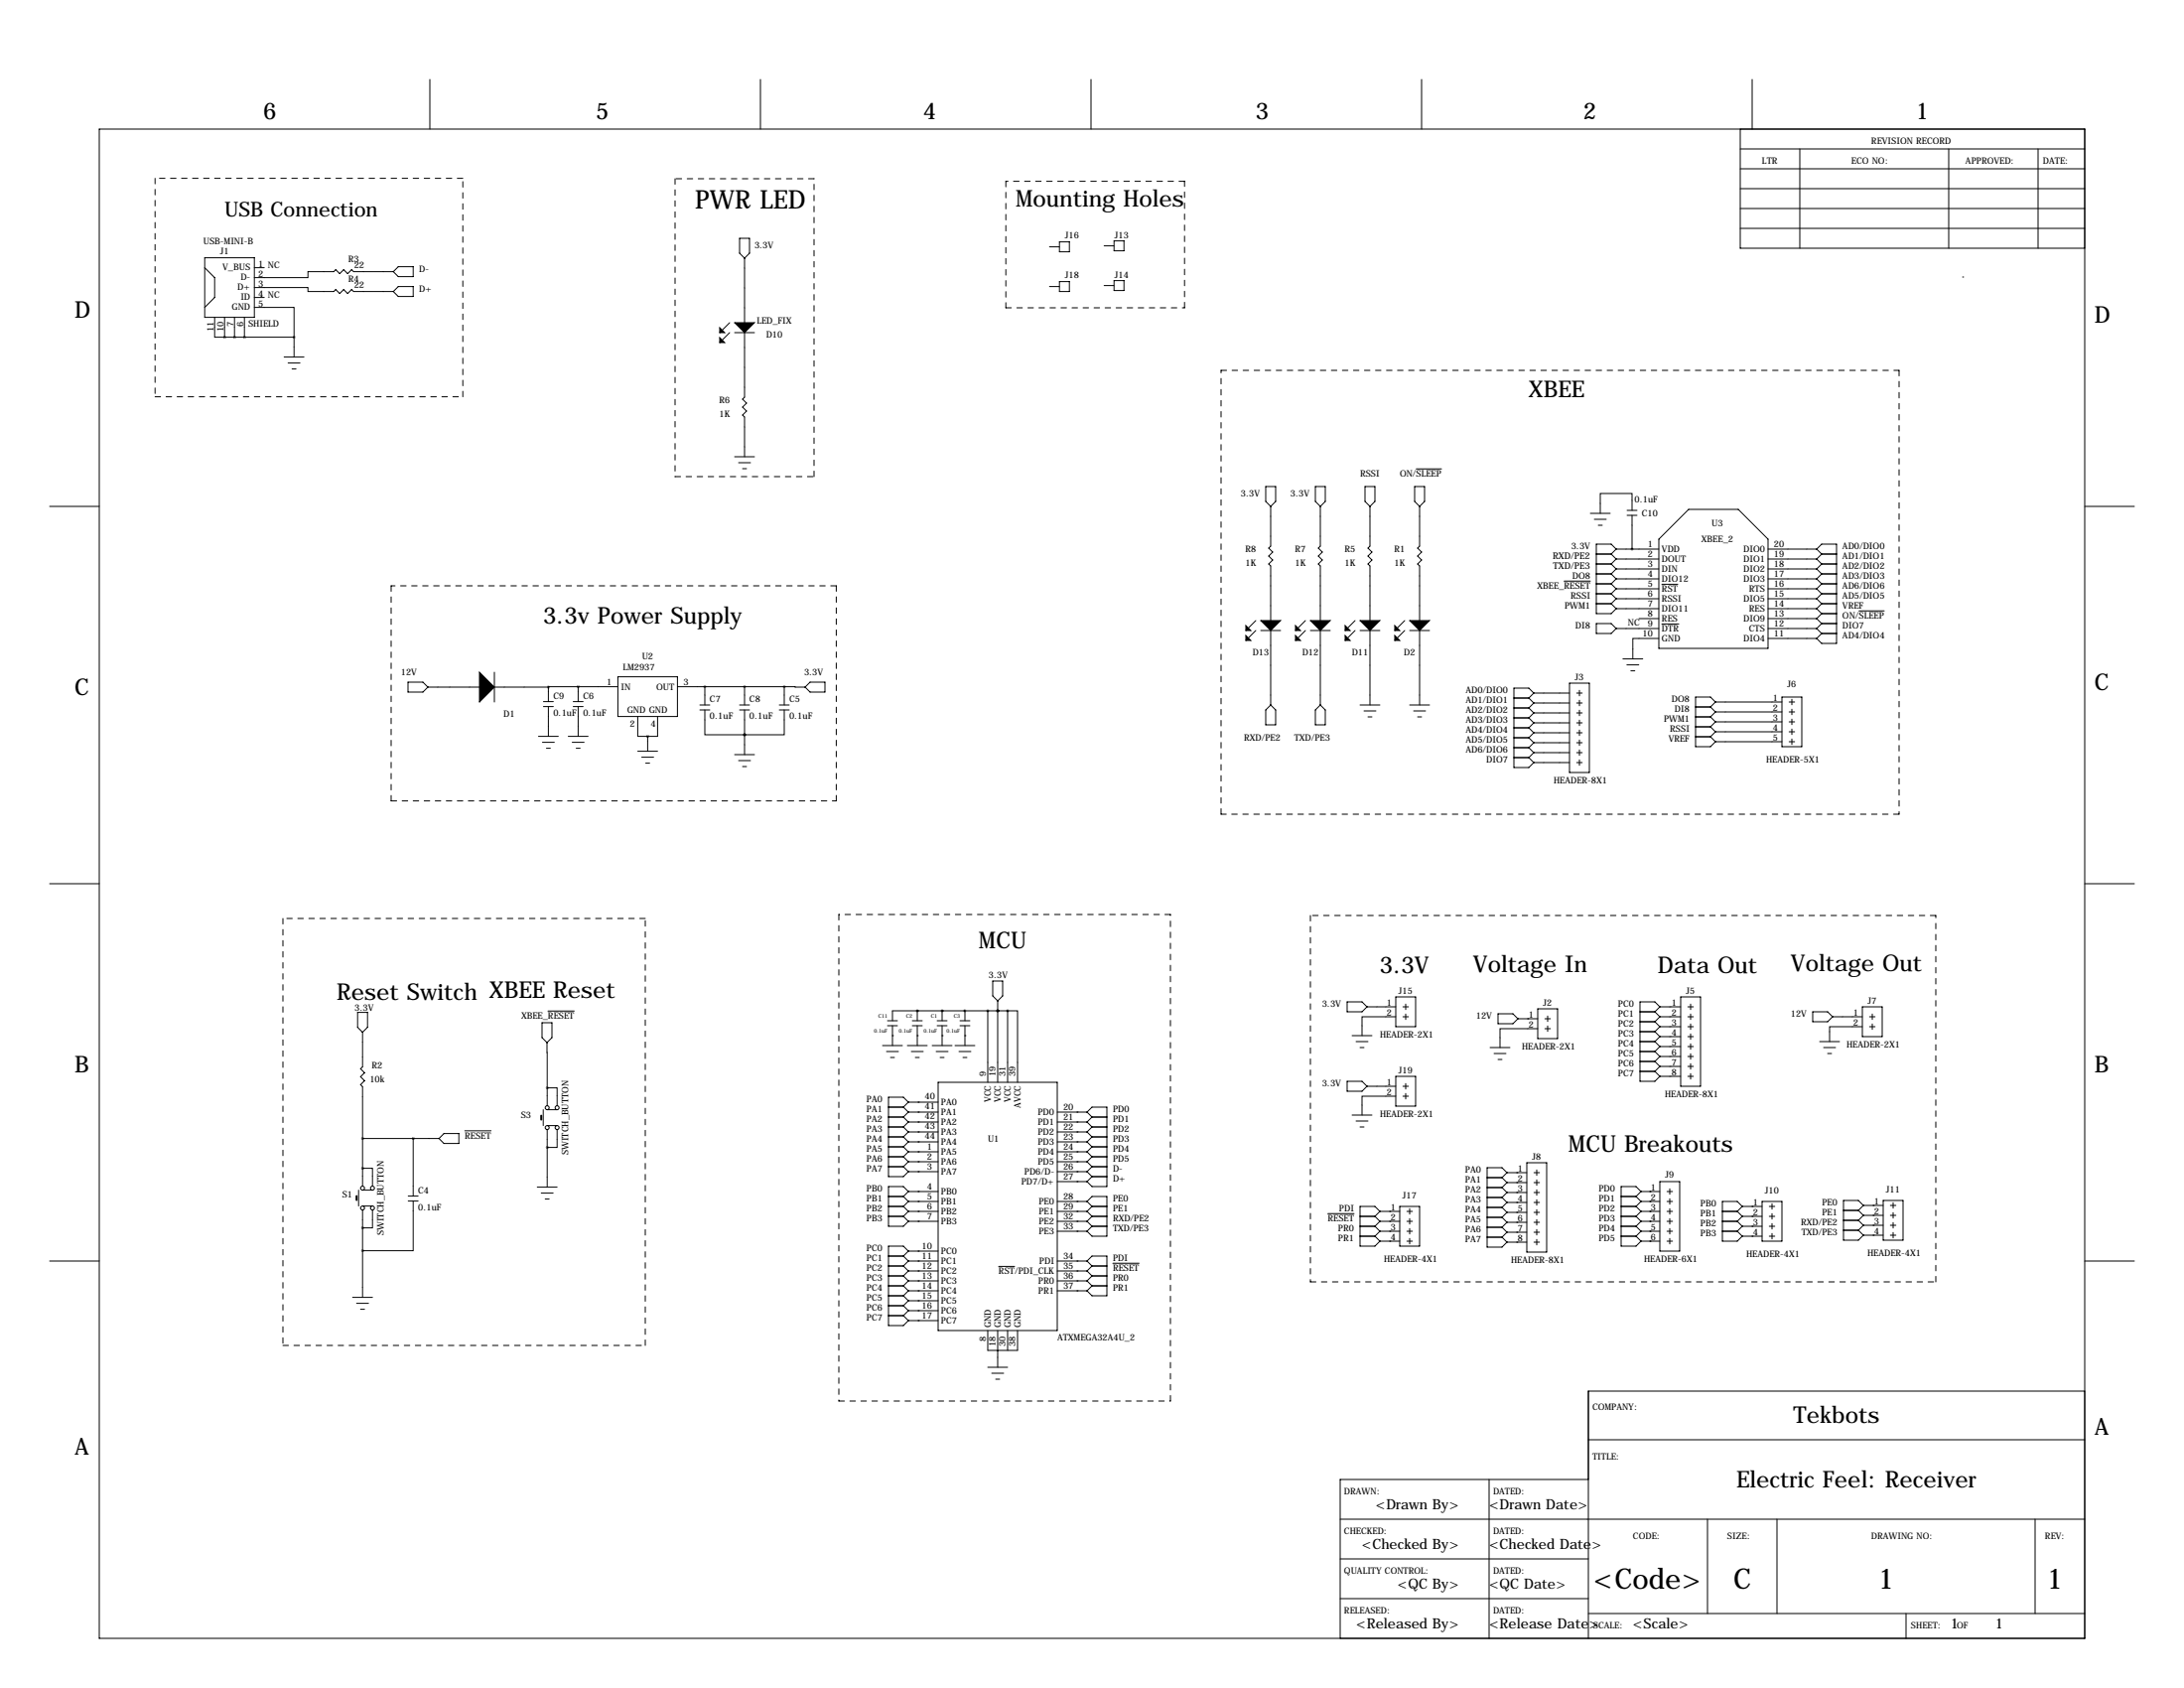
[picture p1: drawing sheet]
<svg xmlns="http://www.w3.org/2000/svg" width="559mm" height="432mm" viewBox="0 0 559 432" stroke-linecap="round" stroke-linejoin="round" font-family="sans-serif">
<g fill="none" stroke="#000" stroke-width=".25" stroke-dasharray="1.4 1.4">
<path d="M39.7 45.6v55.9M118.4 45.6h-78.7M172.7 45.7v76.2M208.3 45.7h-35.6M257.4 46.4v32.3M303.1 46.4h-45.7M257.4 78.7h45.7M303.1 78.7v-32.3M312.4 94.7h173.5M485.9 94.7v113.6M39.7 101.5h78.7M118.4 101.5v-55.9"/>
<path d="M172.7 121.9h35.6M208.3 121.9v-76.2M100.1 149.9v55M214 149.9h-113.9M100.1 204.9h113.9M214 204.9v-55M312.4 208.3v-113.6M485.9 208.3h-173.5M72.4 234.9v109.3M165.1 234.9h-92.7M214.6 233.9v124.5M299.5 233.9h-84.9"/>
<path d="M335.3 234.2v93.7M495.3 234.2h-160M335.3 327.9h160M495.3 327.9v-93.7M72.4 344.2h92.7M165.1 344.2v-109.3M214.6 358.4h84.9M299.5 358.4v-124.5"/>
</g>
<g fill="none" stroke="#000" stroke-width=".25">
<path d="M25.4 33h508v386.1h-508zM110 20.3v12.7M194.6 20.3v12.7M279.1 20.3v12.7M363.7 20.3v12.7M445.3 38.1h88.1M445.3 33v30.5h88.1M448.3 20.3v12.7M460.5 38.1v25.4M498.6 38.1v25.4M521.5 38.1v25.4M445.3 48.3h88.1"/>
<path d="M445.3 43.2h88.1M445.3 53.3h88.1M445.3 58.4h88.1M52.4 65.9h12.7v15.3h-12.7zM52.4 68.5l2.5 2.5v5.1l-2.5 2.5M65.1 73.6h13.7v1h6.6l.5-.5 1 1 1-1 1.1 1 1-1 .5 .5h10.1M65.1 78.6h10.1v7.7M65.1 68.5h2.5M65.1 76.1h2.5M100.6 69.5h-10.1l-.5-.5-1 1-1.1-1-1 1-1-1-.5 .5h-6.6v1.5h-13.7M100.6 69.5l1.3-1.3h3.8v2.6h-3.8zM101.9 73.3h3.8v2.5h-3.8l-1.3-1.2z"/>
<path d="M189.2 61h2.6v3.8l-1.3 1.2-1.3-1.2zM190.5 66v16.6M268.5 63.1h2.6M268.5 73.3h2.6M271.1 72h2.5v2.6h-2.5zM271.1 61.9h2.5v2.5h-2.5zM282.5 62.9h2.5M282.5 73.1h2.5M285 61.6h2.6v2.6h-2.6zM285 71.8h2.6v2.5h-2.6zM502.2 70.9h.1M54.9 81.2v5.1h2.6"/>
<path d="M57.5 81.2v5.1M57.5 86.3h17.7M60 81.2v5.1M62.5 81.2v5.1M72.7 91.3h5.1M73.7 92.9h3.1M74.7 94.4h1M75.2 86.3v5M186.7 82.6l-2.6 2.5M186.7 85.1l-2.6 2.5M188 85.1h5M190.5 85.1v16.5l-.5 .5 1 1-1 1 1 1.1-1 1 .5 .5v10.1"/>
<path d="M188 116.8h5M189 118.4h3M190 119.9h1M362.4 119.9h6.4M12.7 129.5h12.7M323.8 124.5h2.6v3.8l-1.3 1.2-1.3-1.2zM325.1 129.5v10.2l-.5 .5 1 1-1 1 1 1.1-1 1 .5 .5v14M336.5 124.5h2.6v3.8l-1.3 1.2-1.3-1.2zM337.8 129.5v10.2l-.5 .5 1 1-1 1 1 1.1-1 1 .5 .5v14M349.2 124.5h2.6v3.8l-1.3 1.2-1.3-1.2zM350.5 129.5v10.2l-.5 .5 1 1-1 1 1 1.1-1 1 .5 .5v14M361.9 124.5h2.6v3.8l-1.3 1.2-1.3-1.2z"/>
<path d="M363.2 129.5v10.2l-.5 .5 1 1-1 1 1 1.1-1 1 .5 .5v14M406.9 131.3h5.1M407.9 132.8h3.1M408.9 134.4h1.1M416.3 130.6h2.5M416.3 131.8h2.5M417.6 130.6v-4.4h-8.2v5.1M417.6 131.8v8.7M432.1 130.3h12.7l7.6 7.6v28h-28v-28zM533.4 129.5h12.7M321.3 158.8l-2.5 2.5M334 158.8l-2.5 2.5"/>
<path d="M346.7 158.8l-2.5 2.5M359.4 158.8l-2.5 2.5M400.2 148.7h6.7M408.4 141.7h3.8M408.4 159.5h3.8l1.3 1.3-1.3 1.3h-3.8zM408.4 144.3h3.8M408.4 146.8h3.8M408.4 149.4h3.8M408.4 151.9h3.8M408.4 154.4h3.8M412.2 151.9l1.3 1.3M412.2 154.4l1.3 1.3"/>
<path d="M412.2 146.8l1.3 1.3M412.2 149.4l1.3 1.2M412.2 141.7l1.3 1.3M412.2 144.3l1.3 1.2M413.5 140.5h10.9M413.5 143h10.9M413.5 145.5h10.9M413.5 148.1h10.9M413.5 150.6h10.9M413.5 153.2h10.9M413.5 155.7h10.9M413.5 140.5l-1.3 1.2"/>
<path d="M413.5 140.5l-1.3-1.3h-3.8v17.8h3.8l1.3-1.3M413.5 153.2l-1.3 1.2M413.5 148.1l-1.3 1.3M413.5 150.6l-1.3 1.3M413.5 143l-1.3 1.3M413.5 145.5l-1.3 1.3M419.4 158.2h5M425.2 149.5h4.1M425.2 159.6h4.3M452.4 140.5h12.4M452.4 143h12.4M452.4 145.5h12.4"/>
<path d="M452.4 148.1h12.4M452.4 150.6h12.4M452.4 153.2h12.4M452.4 155.7h12.4M452.4 158.2h12.4M464.8 140.5l1.3-1.3h3.8v25.4h-3.8l-1.3-1.3M464.8 140.5l1.3 1.2M464.8 143l1.3 1.3M464.8 145.5l1.3 1.3M464.8 148.1l1.3 1.3M464.8 150.6l1.3 1.3M464.8 153.2l1.3 1.2"/>
<path d="M464.8 155.7l1.3 1.3M464.8 158.2l1.3 1.3M466.1 141.7h3.8M466.1 141.7l-1.3 1.3M466.1 144.3h3.8M466.1 146.8h3.8M466.1 144.3l-1.3 1.2M466.1 149.4h3.8M466.1 146.8l-1.3 1.3M466.1 151.9h3.8M466.1 149.4l-1.3 1.2M466.1 154.4h3.8"/>
<path d="M466.1 151.9l-1.3 1.3M466.1 157h3.8M466.1 154.4l-1.3 1.3M466.1 159.5h3.8M466.1 157l-1.3 1.2M466.1 159.5l-1.3 1.3M475.6 156.3h6.5M104.4 174.5h3.8l1.3 1.3-1.3 1.2h-3.8zM109.5 175.8h13.2M126.5 175.8h13.8M126.5 172v7.6M139 179.5h2.6"/>
<path d="M140.3 175.8v3.7M146.7 179.5h2.5M147.9 175.7l-7.6 .1M147.9 175.7h10.2M147.9 175.7v3.8M158.1 173.1h15.2v10.2h-15.2zM173.3 175.7h27.4M180.3 175.7v4.6M190.5 175.7v4.6M200.7 175.7l5.3 .1M200.7 175.7v4.6M206 175.8l1.3-1.3h3.8v2.5h-3.8z"/>
<path d="M321.3 161.3l-2.5 2.5M322.6 161.3h5.1M325.1 161.3v19M334 161.3l-2.5 2.5M335.3 161.3h5.1M337.8 161.3v19M346.7 161.3l-2.5 2.5M348 161.3h5.1M350.5 161.3v19M359.4 161.3l-2.5 2.5M360.7 161.3h5.1M363.2 161.3v19"/>
<path d="M387.3 178.6h3.9M391.2 178.6l1.2 1.2M392.4 179.8h9.2M392.4 177.3h9.2M392.4 177.3l-1.2 1.3M392.4 177.3l-1.2-1.3h-3.9v20.3h3.9l1.2-1.2M392.4 179.8l-1.2 1.3M401.6 174.8h5.1v22.8h-5.1zM403.4 179.8h1.4M403.4 177.3h1.4M404.1 176.6v1.4M404.1 179.1v1.4"/>
<path d="M413.5 160.8h10.9M415.2 168.6h5.1M416.3 170.1h3M417.3 171.6h1M424.4 163.3h-6.6v5.3M438.9 179.6l-1.3-1.3h-3.8v12.7h3.8l1.3-1.3M438.9 179.6h17M438.9 179.6l-1.3 1.2M452.4 160.8h12.4M452.4 163.3h12.4M455.9 178.3h5.1v12.7h-5.1zM457.8 179.6h1.4"/>
<path d="M458.5 178.9v1.4M464.8 160.8l1.3 1.3M466.1 162.1h3.8M466.1 162.1l-1.3 1.2M137.8 188.4h5M138.8 189.9h3M139 180.7h2.6M139.8 191.4h1M140.3 180.7v7.7M145.4 188.4h5.1M146.4 189.9h3.1M146.7 180.7h2.5"/>
<path d="M147.4 191.4h1M147.9 180.7v7.7M163.2 183.3v5.1h5v-5.1M163.2 192.2h5M164.2 193.7h3M165.2 195.2h1M165.7 188.4v3.8M179.1 180.3h2.5M179.1 181.6h2.5M180.3 181.6v6.4h10.2M188 193h5M189 194.6h3"/>
<path d="M189.2 180.3h2.6M189.2 181.6h2.6M190 196.1h1M190.5 188h.1M190.5 181.6v11.4M199.4 180.3h2.5M199.4 181.6h2.5M200.7 181.6v6.4h-10.2M323.8 181.6l1.3-1.3 1.3 1.3v3.8h-2.6zM336.5 181.6l1.3-1.3 1.3 1.3v3.8h-2.6zM348 180.3h5.1M349 181.9h3"/>
<path d="M350 183.4h1M360.7 180.3h5.1M361.7 181.9h3M362.7 183.4h1M387.3 181.1h3.9M387.3 183.6h3.9M387.3 186.2h3.9M387.3 188.7h3.9M387.3 191.3h3.9M387.3 193.8h3.9M391.2 181.1l1.2 1.3M391.2 183.6l1.2 1.3"/>
<path d="M391.2 186.2l1.2 1.3M391.2 188.7l1.2 1.3M391.2 191.3l1.2 1.2M391.2 193.8l1.2 1.3M392.4 184.9h9.2M392.4 187.5h9.2M392.4 190h9.2M392.4 192.5h9.2M392.4 195.1h9.2M392.4 182.4h9.2M392.4 182.4l-1.2 1.2M392.4 184.9l-1.2 1.3"/>
<path d="M392.4 187.5l-1.2 1.2M392.4 190l-1.2 1.3M392.4 192.5l-1.2 1.3M403.4 184.9h1.4M403.4 187.5h1.4M403.4 190h1.4M403.4 192.5h1.4M403.4 195.1h1.4M403.4 182.4h1.4M404.1 181.7v1.4M404.1 184.2v1.4M404.1 186.7v1.5"/>
<path d="M404.1 189.3v1.4M404.1 191.8v1.4M404.1 194.4v1.4M433.8 180.8h3.8M433.8 183.4h3.8M433.8 185.9h3.8M433.8 188.5h3.8M437.6 180.8l1.3 1.3M437.6 183.4l1.3 1.3M437.6 185.9l1.3 1.3M437.6 188.5l1.3 1.2M438.9 182.1h17"/>
<path d="M438.9 184.7h17M438.9 187.2h17M438.9 189.7h17M438.9 182.1l-1.3 1.3M438.9 184.7l-1.3 1.2M438.9 187.2l-1.3 1.3M457.8 182.1h1.4M457.8 184.7h1.4M457.8 187.2h1.4M457.8 189.7h1.4M458.5 181.4v1.4M458.5 183.9v1.5"/>
<path d="M458.5 186.5v1.4M458.5 189v1.4M12.7 226.1h12.7M533.4 226.1h12.7M91.5 259h2.5v3.8l-1.2 1.3-1.3-1.3zM140.2 258.6h6.7M234.7 258.6h.1M234.7 258.6v2.5M241 258.6h.1M241 258.6v2.5M246.9 258.6v2.5M252.7 258.6v18.3"/>
<path d="M254 251h2.5v3.8l-1.2 1.2-1.3-1.2zM255.3 258.6h.1M255.3 256v20.9M257.8 258.6h2.5v18.3M257.8 258.6v18.3M257.8 258.6h-29.5v2.5M344.7 256.3h3.8l1.3 1.3-1.3 1.2h-3.8zM349.8 257.6h7.3M357.1 255h5.1v7.6h-5.1zM359 257.6h1.4M359.7 256.8v1.5M359.7 259.4v1.4"/>
<path d="M383.3 259.3h3.8l1.3 1.3-1.3 1.3h-3.8zM393.4 258.1h5.1v7.6h-5.1zM396 259.9v1.4M419.6 258.8h3.8M423.4 258.8l1.3 1.3M424.7 257.6h5.3M424.7 257.6l-1.3 1.2M424.7 257.6l-1.3-1.3h-3.8v20.3h3.8l1.3-1.3M430 255h5.1v22.9h-5.1zM431.9 257.6h1.4M432.6 256.8v1.5M432.6 259.4v1.4"/>
<path d="M463.8 258.8h3.8l1.3 1.3-1.3 1.3h-3.8zM476.5 257.6h5.1v7.6h-5.1zM479 259.4v1.4M92.8 264.1v8.8l-.5 .5 1 1-1 1 1 1.1-1 1 .5 .5v25.4M138.7 261.6h2.5v3.8l-1.2 1.3-1.3-1.3zM140 266.7v11.6M140 278.3h2.5v4.6M140 278.3v4.6M225.8 267.5h5.1M226.8 269h3.1M227.1 261.1h2.5M227.1 262.4h2.5"/>
<path d="M227.8 270.5h1.1M228.3 264.9h.1M228.3 262.4v5.1M232.2 267.5h5M233.2 269h3M233.4 261.1h2.6M233.4 262.4h2.6M234.2 270.5h1M234.7 264.9h.1M234.7 262.4v5.1M238.5 267.5h5.1M239.5 269h3.1"/>
<path d="M239.8 261.1h2.5M239.8 262.4h2.5M240 276.9h30.5v63.5h-30.5zM240.5 270.5h1.1M241 264.9h.1M241 262.4v5.1M244.3 267.5h5.1M245.4 269h3M245.6 261.1h2.6M245.6 262.4h2.6M246.4 270.5h1M246.9 264.9h.1"/>
<path d="M246.9 262.4v5.1M344.7 276.6h3.8l1.3 1.3-1.3 1.2h-3.8zM345.9 264.9h5.1M347 266.4h3M348 268h1M349.8 277.9h7.3M357.1 260.1h-8.6v4.8M357.1 275.3h5.1v7.7h-5.1zM359 277.9h1.4M359 260.1h1.4M359.7 277.2v1.4M359.7 279.7v1.4"/>
<path d="M381.3 268h5M382.3 269.5h3M383.3 271h1M388.4 260.6h5M390.9 260.6h.1M393.4 263.1h-9.6v4.9M395.3 260.6h1.4M395.3 263.1h1.4M396 262.4v1.5M419.6 266.4h3.8M419.6 261.4h3.8M419.6 263.9h3.8"/>
<path d="M419.6 269h3.8M419.6 271.5h3.8M419.6 274.1h3.8M423.4 261.4l1.3 1.2M423.4 263.9l1.3 1.3M423.4 266.4l1.3 1.3M423.4 269l1.3 1.3M423.4 271.5l1.3 1.3M423.4 274.1l1.3 1.2M424.7 265.2h5.3M424.7 267.7h5.3M424.7 270.3h5.3"/>
<path d="M424.7 272.8h5.3M424.7 275.3h5.3M424.7 262.6h5.3M424.7 260.1h5.3M424.7 260.1l-1.3 1.3M424.7 262.6l-1.3 1.3M424.7 265.2l-1.3 1.2M424.7 267.7l-1.3 1.3M424.7 270.3l-1.3 1.2M424.7 272.8l-1.3 1.3M431.9 265.2h1.4M431.9 267.7h1.4"/>
<path d="M431.9 270.3h1.4M431.9 272.8h1.4M431.9 275.3h1.4M431.9 262.6h1.4M431.9 260.1h1.4M432.6 261.9v1.4M432.6 264.5v1.4M432.6 267v1.4M432.6 269.5v1.5M432.6 272.1v1.4M432.6 274.6v1.4M465.6 266.4h5.1"/>
<path d="M466.6 268h3M467.6 269.5h1M468.9 260.1h7.6M476.5 262.6h-8.4v3.8M478.3 262.6h1.5M478.3 260.1h1.5M479 261.9v1.4M92.8 298.9h2.5v4.5M92.8 291.2h19.5M105.7 291.2v14.8M113.6 290h3.8v2.5h-3.8l-1.3-1.3zM118.9 289.3h6.7"/>
<path d="M139 283.9v4M140 287.9h2.5M140 283.9h2.5M140 289v14.7M142.5 289v4.5h-2.5M227.3 283.2h3.8M227.3 285.8h3.8M227.3 288.3h3.8M227.3 290.8h3.8M227.3 293.4h3.8M227.3 295.9h3.8M227.3 298.4h3.8"/>
<path d="M231.1 283.2l1.3 1.3M231.1 285.8l1.3 1.2M231.1 288.3l1.3 1.3M231.1 290.8l1.3 1.3M231.1 293.4l1.3 1.2M231.1 295.9l1.3 1.3M231.1 298.4l1.3 1.3M232.4 294.6h7.6M232.4 297.2h7.6M232.4 299.7h7.6M232.4 284.5h7.6M232.4 287h7.6"/>
<path d="M232.4 289.6h7.6M232.4 292.1h7.6M232.4 281.9h7.6M232.4 281.9l-1.3-1.2h-3.8v20.3h3.8l1.3-1.3M232.4 281.9l-1.3 1.3M232.4 284.5l-1.3 1.3M232.4 287l-1.3 1.3M232.4 289.6l-1.3 1.2M232.4 292.1l-1.3 1.3M232.4 294.6l-1.3 1.3M232.4 297.2l-1.3 1.2M234.9 281.9h.1"/>
<path d="M234.9 284.5h.1M234.9 287h.1M234.9 289.6h.1M234.9 292.1h.1M234.9 294.6h.1M234.9 297.2h.1M234.9 299.7h.1M270.5 294.6h7.6M270.5 297.2h7.6M270.5 299.7h7.6M270.5 284.5h7.6M270.5 287h7.6"/>
<path d="M270.5 289.6h7.6M270.5 292.1h7.6M275.6 284.5h.1M275.6 287h.1M275.6 289.6h.1M275.6 292.1h.1M275.6 294.6h.1M275.6 297.2h.1M275.6 299.7h.1M278.1 284.5l1.3-1.3h3.8v20.3h-3.8l-1.3-1.2M278.1 284.5l1.3 1.3M278.1 287l1.3 1.3"/>
<path d="M278.1 289.6l1.3 1.2M278.1 292.1l1.3 1.3M278.1 294.6l1.3 1.3M278.1 297.2l1.3 1.2M278.1 299.7l1.3 1.3M279.4 285.8h3.8M279.4 288.3h3.8M279.4 285.8l-1.3 1.2M279.4 290.8h3.8M279.4 288.3l-1.3 1.3M279.4 293.4h3.8M279.4 290.8l-1.3 1.3"/>
<path d="M279.4 295.9h3.8M279.4 293.4l-1.3 1.2M279.4 298.4h3.8M279.4 295.9l-1.3 1.3M279.4 298.4l-1.3 1.3M345.9 285.2h5.1M347 286.8h3M348 288.3h1M357.1 280.4h-8.6v4.8M359 280.4h1.4M385.6 300h5.1M385.6 300l-1.3 1.2"/>
<path d="M385.6 300l-1.3-1.3h-3.8v20.3h3.8l1.3-1.2M388.1 300h.1M390.7 297.4h5v22.9h-5zM392.5 300h1.4M393.2 299.3v1.4M91.7 304.4v4.1M92.8 308.5h2.5M92.8 304.4h2.5M92.8 309.5v22.4M95.3 309.5v4.6h-2.5M104.4 306h2.6M104.4 307.2h2.6"/>
<path d="M105.7 307.2v12.7h-12.9M137.5 303.7h5M138.5 305.2h3M139.5 306.7h1M227.3 308.6h3.8M227.3 311.1h3.8M227.3 306.1h3.8M231.1 306.1l1.3 1.2M231.1 308.6l1.3 1.3M231.1 311.1l1.3 1.3M232.4 307.3h7.6M232.4 304.8l-1.3-1.3h-3.8v10.2h3.8l1.3-1.3"/>
<path d="M232.4 309.9h7.6M232.4 312.4h7.6M232.4 304.8h7.6M232.4 304.8l-1.3 1.3M232.4 307.3l-1.3 1.3M232.4 309.9l-1.3 1.2M234.9 304.8h.1M234.9 307.3h.1M234.9 309.9h.1M234.9 312.4h.1M270.5 307.3h7.6M270.5 302.3h7.6"/>
<path d="M270.5 309.9h7.6M270.5 312.4h7.6M270.5 315h7.6M275.6 302.3h.1M275.6 307.3h.1M275.6 309.9h.1M275.6 312.4h.1M275.6 315h.1M278.1 307.3l1.3-1.2h3.8v10.1h-3.8l-1.3-1.2M278.1 307.3l1.3 1.3M278.1 309.9l1.3 1.2M278.1 312.4l1.3 1.3"/>
<path d="M279.4 308.6h3.8M279.4 311.1h3.8M279.4 313.7h3.8M279.4 301h3.8M279.4 301l-1.3 1.3M279.4 308.6l-1.3 1.3M279.4 311.1l-1.3 1.3M279.4 313.7l-1.3 1.3M339.7 310.4h6.8M348 311.1h3.8M348 313.7h3.8M348 316.2h3.8"/>
<path d="M351.8 311.1l1.3 1.3M351.8 313.7l1.3 1.3M351.8 316.2l1.3 1.3M353.1 317.5h5M353.1 309.9l-1.3-1.3h-3.8v10.2h3.8l1.3-1.3M353.1 309.9h5M353.1 312.4h5M353.1 315h5M353.1 309.9l-1.3 1.2M353.1 312.4l-1.3 1.3M353.1 315l-1.3 1.2M355.6 309.9h.1"/>
<path d="M355.6 312.4h.1M355.6 315h.1M355.6 317.5h.1M358.1 308.6h5.1v10.2h-5.1zM360 317.5h1.4M360 309.9h1.4M360 312.4h1.4M360 315h1.4M360.7 309.2v1.4M360.7 311.7v1.4M360.7 314.2v1.5M360.7 316.8v1.4"/>
<path d="M380.5 301.2h3.8M380.5 303.8h3.8M380.5 306.3h3.8M380.5 308.9h3.8M380.5 311.4h3.8M380.5 313.9h3.8M380.5 316.5h3.8M384.3 301.2l1.3 1.3M384.3 303.8l1.3 1.3M384.3 306.3l1.3 1.3M384.3 308.9l1.3 1.2M384.3 311.4l1.3 1.3"/>
<path d="M384.3 313.9l1.3 1.3M384.3 316.5l1.3 1.3M385.6 307.6h5.1M385.6 310.1h5.1M385.6 312.7h5.1M385.6 315.2h5.1M385.6 317.8h5.1M385.6 305.1h5.1M385.6 302.5h5.1M385.6 302.5l-1.3 1.3M385.6 305.1l-1.3 1.2M385.6 307.6l-1.3 1.3"/>
<path d="M385.6 310.1l-1.3 1.3M385.6 312.7l-1.3 1.2M385.6 315.2l-1.3 1.3M388.1 302.5h.1M388.1 305.1h.1M388.1 307.6h.1M388.1 310.1h.1M388.1 312.7h.1M388.1 315.2h.1M388.1 317.8h.1M392.5 307.6h1.4M392.5 310.1h1.4"/>
<path d="M392.5 312.7h1.4M392.5 315.2h1.4M392.5 317.8h1.4M392.5 305.1h1.4M392.5 302.5h1.4M393.2 301.8v1.4M393.2 304.3v1.5M393.2 306.9v1.4M393.2 309.4v1.4M393.2 312v1.4M393.2 314.5v1.4M393.2 317v1.5"/>
<path d="M414.8 308.6h3.8M414.8 311.1h3.8M414.8 313.7h3.8M414.8 316.2h3.8M414.8 306.1h3.8M418.6 306.1l1.3 1.2M418.6 308.6l1.3 1.3M418.6 311.1l1.3 1.3M418.6 313.7l1.3 1.3M418.6 316.2l1.3 1.3M419.9 307.3h4.8M419.9 317.5h4.8"/>
<path d="M419.9 309.9h4.8M419.9 312.4h4.8M419.9 315h4.8M419.9 304.8h4.8M419.9 304.8l-1.3-1.3h-3.8v15.3h3.8l1.3-1.3M419.9 304.8l-1.3 1.3M419.9 307.3l-1.3 1.3M419.9 309.9l-1.3 1.2M419.9 312.4l-1.3 1.3M419.9 315l-1.3 1.2M424.7 302.3h5.1v17.7h-5.1zM426.5 307.3h1.4"/>
<path d="M426.5 317.5h1.4M426.5 309.9h1.4M426.5 312.4h1.4M426.5 315h1.4M426.5 304.8h1.4M427.2 304.1v1.4M427.2 306.6v1.5M427.2 309.2v1.4M427.2 311.7v1.4M427.2 314.2v1.5M427.2 316.8v1.4M440.7 309.9h3.8"/>
<path d="M440.7 312.4h3.8M440.7 315h3.8M444.5 309.9l1.3 1.2M444.5 312.4l1.3 1.3M444.5 315l1.3 1.2M445.8 308.6l-1.3-1.3h-3.8v10.2h3.8l1.3-1.3M445.8 308.6h5M445.8 311.1h5M445.8 313.7h5M445.8 316.2h5M445.8 308.6l-1.3 1.3M445.8 311.1l-1.3 1.3"/>
<path d="M445.8 313.7l-1.3 1.3M448.3 308.6h.1M448.3 311.1h.1M448.3 313.7h.1M448.3 316.2h.1M450.8 307.3h5.1v10.2h-5.1zM452.7 308.6h1.4M452.7 311.1h1.4M452.7 313.7h1.4M452.7 316.2h1.4M453.4 307.9v1.4M453.4 310.4v1.5"/>
<path d="M453.4 313v1.4M453.4 315.5v1.4M471.7 309.6h3.8M471.7 312.2h3.8M471.7 314.7h3.8M475.5 309.6l1.3 1.3M475.5 312.2l1.3 1.2M475.5 314.7l1.3 1.3M476.8 308.4l-1.3-1.3h-3.8v10.1h3.8l1.3-1.2M476.8 308.4h5M476.8 310.9h5M476.8 313.4h5"/>
<path d="M476.8 316h5M476.8 308.4l-1.3 1.2M476.8 310.9l-1.3 1.3M476.8 313.4l-1.3 1.3M479.3 308.4h.1M479.3 310.9h.1M479.3 313.4h.1M479.3 316h.1M481.8 307.1h5.1v10.1h-5.1zM483.7 308.4h1.4M483.7 310.9h1.4M483.7 313.4h1.4"/>
<path d="M483.7 316h1.4M484.4 307.6v1.5M484.4 310.2v1.4M484.4 312.7v1.4M484.4 315.3v1.4M12.7 322.6h12.7M90.2 331.9h5.1M91.2 333.4h3.1M92.3 334.9h1M227.3 323.8h3.8M227.3 321.3h3.8M227.3 326.4h3.8"/>
<path d="M227.3 328.9h3.8M227.3 331.5h3.8M227.3 334h3.8M227.3 336.5h3.8M231.1 321.3l1.3 1.3M231.1 323.8l1.3 1.3M231.1 326.4l1.3 1.3M231.1 328.9l1.3 1.3M231.1 331.5l1.3 1.2M231.1 334l1.3 1.3M231.1 336.5l1.3 1.3M232.4 322.6h7.6"/>
<path d="M232.4 320h7.6M232.4 325.1h7.6M232.4 327.7h7.6M232.4 330.2h7.6M232.4 332.7h7.6M232.4 335.3h7.6M232.4 337.8h7.6M232.4 320l-1.3-1.2h-3.8v20.3h3.8l1.3-1.3M232.4 330.2l-1.3 1.3M232.4 332.7l-1.3 1.3M232.4 320l-1.3 1.3M232.4 322.6l-1.3 1.2"/>
<path d="M232.4 325.1l-1.3 1.3M232.4 327.7l-1.3 1.2M232.4 335.3l-1.3 1.2M234.9 320h.1M234.9 322.6h.1M234.9 325.1h.1M234.9 327.7h.1M234.9 330.2h.1M234.9 332.7h.1M234.9 335.3h.1M234.9 337.8h.1M255.5 324h4.1"/>
<path d="M270.5 322.6h7.6M270.5 325.1h7.6M270.5 327.7h7.6M270.5 330.2h7.6M275.6 322.6h.1M275.6 325.1h.1M275.6 327.7h.1M275.6 330.2h.1M278.1 322.6l1.3-1.3h3.8v10.2h-3.8l-1.3-1.3M278.1 322.6l1.3 1.2M278.1 325.1l1.3 1.3M278.1 327.7l1.3 1.2"/>
<path d="M279.4 323.8h3.8M279.4 326.4h3.8M279.4 323.8l-1.3 1.3M279.4 328.9h3.8M279.4 326.4l-1.3 1.3M279.4 328.9l-1.3 1.3M284.7 323.1h6.8M533.4 322.6h12.7M252.7 340.4v5h7.6v-5M252.7 349.8h5.1M253.7 351.3h3.1M254.8 352.8h1"/>
<path d="M255.3 340.4v9.4M257.8 340.4v5M533.4 355.9h-127v63.2M381 378.5v40.6M406.4 368.3h127M406.4 378.5h-63.5v40.6M342.9 388.6h190.5M342.9 398.8h63.5M436.9 388.6v24.1M454.7 388.6v24.1M520.7 388.6v24.1M342.9 408.9h63.5"/>
<path d="M406.4 412.7h127M487.7 412.7v6.4"/>
<circle cx="140" cy="288.4" r=".51"/>
<circle cx="140" cy="283.4" r=".51"/>
<circle cx="142.5" cy="288.4" r=".51"/>
<circle cx="142.5" cy="283.4" r=".51"/>
<circle cx="92.8" cy="303.9" r=".51"/>
<circle cx="92.8" cy="309" r=".51"/>
<circle cx="95.3" cy="309" r=".51"/>
<circle cx="95.3" cy="303.9" r=".51"/>
</g>
<path d="M138.5 285.4v1M91.2 306v1" fill="none" stroke="#000" stroke-width=".51"/>
<g fill="#000" stroke="#000" stroke-width=".25">
<path d="M184.1 83.8l1.3 1.3h-1.3zM184.1 86.4l1.3 1.2h-1.3zM188 82.6h5l-2.5 2.5zM322.6 158.8h5.1l-2.6 2.5zM335.3 158.8h5.1l-2.6 2.5zM348 158.8h5.1l-2.6 2.5zM360.7 158.8h5.1l-2.6 2.5zM122.7 172l3.8 3.8-3.8 3.8zM318.8 160l1.2 1.3h-1.2zM318.8 162.6l1.2 1.2h-1.2zM331.5 160l1.2 1.3h-1.2zM331.5 162.6l1.2 1.2h-1.2z"/>
<path d="M344.2 160l1.2 1.3h-1.2zM344.2 162.6l1.2 1.2h-1.2zM356.9 160l1.2 1.3h-1.2zM356.9 162.6l1.2 1.2h-1.2z"/>
</g>
<path d="M57.4 86.3a.05 .05 0 0 0 .1 0 .05 .05 0 0 0-.1 0zM62.5 86.3a.05 .05 0 0 0 .1 0 .05 .05 0 0 0-.1 0zM75.2 86.3a.05 .05 0 0 0 .1 0 .05 .05 0 0 0-.1 0zM92.7 291.2a.05 .05 0 0 0 .1 0 .05 .05 0 0 0-.1 0zM92.7 298.9a.05 .05 0 0 0 .1 0 .05 .05 0 0 0-.1 0zM92.7 314.1a.05 .05 0 0 0 .1 0 .05 .05 0 0 0-.1 0zM92.7 319.9a.05 .05 0 0 0 .1 0 .05 .05 0 0 0-.1 0zM147.9 175.7a.05 .05 0 0 0 .1 0 .05 .05 0 0 0-.1 0zM255.2 258.6a.05 .05 0 0 0 .1 0 .05 .05 0 0 0-.1 0zM255.2 258.6a.05 .05 0 0 0 .1 0 .05 .05 0 0 0-.1 0zM252.7 258.6a.05 .05 0 0 0 .1 0 .05 .05 0 0 0-.1 0zM246.8 258.6a.05 .05 0 0 0 .1 0 .05 .05 0 0 0-.1 0zM241 258.6a.05 .05 0 0 0 .1 0 .05 .05 0 0 0-.1 0zM180.3 175.7a.05 .05 0 0 0 .1 0 .05 .05 0 0 0-.1 0zM200.6 175.7a.05 .05 0 0 0 .1 0 .05 .05 0 0 0-.1 0z" fill="#000" stroke="#000" stroke-width=".63"/>
<g font-size="7.3">
<text x="407.7" y="406.4">&lt;Code&gt;</text>
<text x="443.5" y="406.4">C</text>
<text x="480.5" y="406.4">1</text>
<text x="523.7" y="406.4">1</text>
</g>
<text font-size="6.6" x="177.8" y="53.3">PWR LED</text>
<g font-size="5.9">
<text x="67.3" y="30.5">6</text>
<text x="152.4" y="30.5">5</text>
<text x="236.2" y="30.5">4</text>
<text x="321.3" y="30.5">3</text>
<text x="405.1" y="30.5">2</text>
<text x="490.2" y="30.5">1</text>
<text x="259.9" y="52.7">Mounting Holes</text>
<text x="19" y="81.3">D</text>
<text x="535.9" y="82.6">D</text>
<text x="391.2" y="101.6">XBEE</text>
<text x="138.9" y="159.5">3.3v Power Supply</text>
<text x="19" y="177.8">C</text>
<text x="535.9" y="176.5">C</text>
<text x="250.4" y="242.6">MCU</text>
<text x="353.1" y="248.9">3.3V</text>
<text x="376.9" y="248.7">Voltage In</text>
<text x="424.2" y="248.9">Data Out</text>
<text x="458.2" y="248.4">Voltage Out</text>
<text x="86.1" y="255.8">Reset Switch XBEE Reset</text>
<text x="19" y="274.3">B</text>
<text x="535.9" y="274.3">B</text>
<text x="401.3" y="294.6">MCU Breakouts</text>
<text x="458.9" y="364">Tekbots</text>
<text x="535.9" y="367">A</text>
<text x="19" y="372.1">A</text>
<text x="444.3" y="380.5">Electric Feel: Receiver</text>
</g>
<text font-size="5.3" x="57.5" y="55.3">USB Connection</text>
<g font-size="3.6">
<text x="352" y="386.1">&lt;Drawn By&gt;</text>
<text x="381" y="386.1">&lt;Drawn Date&gt;</text>
<text x="348.4" y="396.2">&lt;Checked By&gt;</text>
<text x="381" y="396.2">&lt;Checked Date&gt;</text>
<text x="357.6" y="406.4">&lt;QC By&gt;</text>
<text x="381" y="406.4">&lt;QC Date&gt;</text>
<text x="347" y="416.6">&lt;Released By&gt;</text>
<text x="381" y="416.6">&lt;Release Date&gt;</text>
<text x="417.8" y="416.6">&lt;Scale&gt;</text>
<text x="499.1" y="416.6">1</text>
<text x="510.5" y="416.6">1</text>
</g>
<g font-size="2.4">
<text x="397.3" y="143">RXD/PE2</text>
<text x="397.4" y="145.5">TXD/PE3</text>
</g>
<g font-size="2.3">
<text x="450.8" y="41.9">LTR</text>
<text x="473.7" y="41.9">ECO NO:</text>
<text x="478.8" y="36.8">REVISION RECORD</text>
<text x="502.9" y="41.9">APPROVED:</text>
<text x="522.7" y="41.9">DATE:</text>
<text x="52" y="62.6">USB-MINI-B</text>
<text x="56.3" y="64.9">J1</text>
<text x="193" y="63.5">3.3V</text>
<text x="272.5" y="61">J16</text>
<text x="285.2" y="61">J13</text>
<text x="56.9" y="69">V_BUS</text>
<text x="61.6" y="71.6">D-</text>
<text x="66.1" y="68.2">1 NC</text>
<text x="66.1" y="70.8">2</text>
<text x="89.1" y="67">R3</text>
<text x="90.6" y="68.7">22</text>
<text x="107.2" y="69.5">D-</text>
<text x="272.5" y="71.1">J18</text>
<text x="285.2" y="71.1">J14</text>
<text x="60.8" y="74.1">D+</text>
<text x="61.6" y="76.7">ID</text>
<text x="66.1" y="73.3">3</text>
<text x="66.1" y="75.8">4 NC</text>
<text x="89.1" y="72">R4</text>
<text x="90.6" y="73.7">22</text>
<text x="107.2" y="74.6">D+</text>
<text x="59.3" y="79.2">GND</text>
<text x="59.7" y="83.5" transform="rotate(-90 59.7 83.5)">7</text>
<text x="62.3" y="83.5" transform="rotate(-90 62.3 83.5)">6</text>
<text x="63.5" y="83.5">SHIELD</text>
<text x="66.1" y="78.4">5</text>
<text x="193.6" y="82.9">LED_FIX</text>
<text x="54.7" y="84.8" transform="rotate(-90 54.7 84.8)">11</text>
<text x="57.2" y="84.8" transform="rotate(-90 57.2 84.8)">10</text>
<text x="196" y="86.4">D10</text>
<text x="184" y="103.2">R6</text>
<text x="184" y="106.7">1K</text>
<text x="348" y="121.9">RSSI</text>
<text x="358.1" y="121.9">ON/SLEEP</text>
<text x="317.5" y="127">3.3V</text>
<text x="330.2" y="127">3.3V</text>
<text x="418.2" y="128.6">0.1uF</text>
<text x="420.1" y="132.1">C10</text>
<text x="438" y="134.6">U3</text>
<text x="318.7" y="141.3">R8</text>
<text x="331.4" y="141.3">R7</text>
<text x="344.1" y="141.3">R5</text>
<text x="356.8" y="141.3">R1</text>
<text x="402" y="140.5">3.3V</text>
<text x="421.6" y="140">1</text>
<text x="421.6" y="142.5">2</text>
<text x="425.2" y="141.3">VDD</text>
<text x="425.2" y="143.8">DOUT</text>
<text x="435.3" y="138.8">XBEE_2</text>
<text x="446.1" y="141.3">DIO0</text>
<text x="446.1" y="143.8">DIO1</text>
<text x="453.9" y="140">20</text>
<text x="453.9" y="142.5">19</text>
<text x="471.4" y="140.5">AD0/DIO0</text>
<text x="471.4" y="143">AD1/DIO1</text>
<text x="318.7" y="144.8">1K</text>
<text x="331.4" y="144.8">1K</text>
<text x="344.1" y="144.8">1K</text>
<text x="356.8" y="144.8">1K</text>
<text x="402.3" y="148.1">DO8</text>
<text x="421.6" y="145">3</text>
<text x="421.6" y="147.6">4</text>
<text x="425.2" y="146.3">DIN</text>
<text x="425.2" y="148.9">DIO12</text>
<text x="446.1" y="146.3">DIO2</text>
<text x="446.1" y="148.9">DIO3</text>
<text x="453.9" y="145">18</text>
<text x="453.9" y="147.6">17</text>
<text x="471.4" y="145.5">AD2/DIO2</text>
<text x="471.4" y="148.1">AD3/DIO3</text>
<text x="393.3" y="150.6">XBEE_RESET</text>
<text x="400.3" y="155.7">PWM1</text>
<text x="401.9" y="153.2">RSSI</text>
<text x="421.6" y="150.1">5</text>
<text x="421.6" y="152.7">6</text>
<text x="421.6" y="155.2">7</text>
<text x="425.2" y="151.4">RST</text>
<text x="425.2" y="154">RSSI</text>
<text x="446.1" y="154">DIO5</text>
<text x="447.5" y="151.4">RTS</text>
<text x="453.9" y="150.1">16</text>
<text x="453.9" y="152.7">15</text>
<text x="453.9" y="155.2">14</text>
<text x="471.4" y="150.6">AD6/DIO6</text>
<text x="471.4" y="153.2">AD5/DIO5</text>
<text x="471.4" y="155.7">VREF</text>
<text x="403.1" y="160.8">DI8</text>
<text x="416.6" y="160">NC</text>
<text x="421.6" y="157.7">8</text>
<text x="421.6" y="160.3">9</text>
<text x="425.2" y="156.5">DIO11</text>
<text x="425.2" y="159">RES</text>
<text x="425.2" y="161.6">DTR</text>
<text x="446.1" y="159">DIO9</text>
<text x="447.5" y="156.5">RES</text>
<text x="447.5" y="161.6">CTS</text>
<text x="453.9" y="157.7">13</text>
<text x="453.9" y="160.3">12</text>
<text x="471.4" y="158.2">ON/SLEEP</text>
<text x="471.4" y="160.8">DIO7</text>
<text x="320.5" y="167.6">D13</text>
<text x="333.2" y="167.6">D12</text>
<text x="345.9" y="167.6">D11</text>
<text x="359.2" y="167.6">D2</text>
<text x="420.3" y="162.8">10</text>
<text x="425.2" y="164.1">GND</text>
<text x="446.1" y="164.1">DIO4</text>
<text x="453.9" y="162.8">11</text>
<text x="471.4" y="163.3">AD4/DIO4</text>
<text x="102.6" y="172.7">12V</text>
<text x="159.4" y="171.4">LM2937</text>
<text x="164.3" y="168.6">U2</text>
<text x="205.7" y="172.7">3.3V</text>
<text x="403" y="174">J3</text>
<text x="141.6" y="178.7">C9</text>
<text x="149.2" y="178.7">C6</text>
<text x="155.2" y="175.2">1</text>
<text x="158.9" y="176.5">IN</text>
<text x="168" y="176.5">OUT</text>
<text x="174.9" y="175.2">3</text>
<text x="181.6" y="179.6">C7</text>
<text x="191.8" y="179.6">C8</text>
<text x="201.9" y="179.6">C5</text>
<text x="375" y="177.3">AD0/DIO0</text>
<text x="375" y="179.8">AD1/DIO1</text>
<text x="427.7" y="179.6">DO8</text>
<text x="453.6" y="179.3">1</text>
<text x="457.4" y="175.8">J6</text>
<text x="128.9" y="183.4">D1</text>
<text x="141.6" y="183.1">0.1uF</text>
<text x="149.2" y="183.1">0.1uF</text>
<text x="160.5" y="182.3">GND GND</text>
<text x="161.1" y="185.9">2</text>
<text x="166.5" y="185.9">4</text>
<text x="181.6" y="184">0.1uF</text>
<text x="191.8" y="184">0.1uF</text>
<text x="201.9" y="184">0.1uF</text>
<text x="375" y="182.4">AD2/DIO2</text>
<text x="375" y="184.9">AD3/DIO3</text>
<text x="425.7" y="184.7">PWM1</text>
<text x="428.5" y="182.1">DI8</text>
<text x="453.6" y="181.9">2</text>
<text x="453.6" y="184.4">3</text>
<text x="318.3" y="189.6">RXD/PE2</text>
<text x="331.1" y="189.6">TXD/PE3</text>
<text x="375" y="187.5">AD4/DIO4</text>
<text x="375" y="190">AD5/DIO5</text>
<text x="426.9" y="189.7">VREF</text>
<text x="427.3" y="187.2">RSSI</text>
<text x="453.6" y="186.9">4</text>
<text x="453.6" y="189.5">5</text>
<text x="375" y="192.5">AD6/DIO6</text>
<text x="380.3" y="195.1">DIO7</text>
<text x="451.9" y="195.2">HEADER-5X1</text>
<text x="397.5" y="200.5">HEADER-8X1</text>
<text x="253" y="250.2">3.3V</text>
<text x="338.3" y="257.6">3.3V</text>
<text x="354.8" y="257.3">1</text>
<text x="357.9" y="254.3">J15</text>
<text x="394.9" y="257.3">J2</text>
<text x="414" y="257.6">PC0</text>
<text x="427.7" y="257.3">1</text>
<text x="431.4" y="254.3">J5</text>
<text x="477.9" y="256.8">J7</text>
<text x="90.7" y="258.5">3.3V</text>
<text x="133.3" y="260.6">XBEE_RESET</text>
<text x="354.8" y="259.8">2</text>
<text x="377.7" y="260.6">12V</text>
<text x="391.1" y="260.3">1</text>
<text x="391.1" y="262.9">2</text>
<text x="414" y="260.1">PC1</text>
<text x="414" y="262.6">PC2</text>
<text x="427.7" y="259.8">2</text>
<text x="427.7" y="262.4">3</text>
<text x="458.2" y="260.1">12V</text>
<text x="474.2" y="259.8">1</text>
<text x="474.2" y="262.4">2</text>
<text x="353.1" y="265.5">HEADER-2X1</text>
<text x="389.4" y="268.6">HEADER-2X1</text>
<text x="414" y="265.2">PC3</text>
<text x="414" y="267.7">PC4</text>
<text x="427.7" y="264.9">4</text>
<text x="427.7" y="267.5">5</text>
<text x="472.4" y="268.1">HEADER-2X1</text>
<text x="95.1" y="273.4">R2</text>
<text x="252.2" y="275.3" transform="rotate(-90 252.2 275.3)">9</text>
<text x="254.8" y="275.3" transform="rotate(-90 254.8 275.3)">19</text>
<text x="257.3" y="275.3" transform="rotate(-90 257.3 275.3)">31</text>
<text x="259.8" y="275.3" transform="rotate(-90 259.8 275.3)">39</text>
<text x="357.9" y="274.6">J19</text>
<text x="414" y="270.3">PC5</text>
<text x="414" y="272.8">PC6</text>
<text x="414" y="275.3">PC7</text>
<text x="427.7" y="270">6</text>
<text x="427.7" y="272.5">7</text>
<text x="427.7" y="275.1">8</text>
<text x="94.6" y="276.9">10k</text>
<text x="221.7" y="281.9">PA0</text>
<text x="236.6" y="281.3">40</text>
<text x="253.5" y="282" transform="rotate(-90 253.5 282)">VCC</text>
<text x="256.1" y="282" transform="rotate(-90 256.1 282)">VCC</text>
<text x="258.6" y="282" transform="rotate(-90 258.6 282)">VCC</text>
<text x="338.3" y="277.9">3.3V</text>
<text x="354.8" y="277.6">1</text>
<text x="354.8" y="280.2">2</text>
<text x="426" y="280.8">HEADER-8X1</text>
<text x="133.3" y="286.1">S3</text>
<text x="221.7" y="284.5">PA1</text>
<text x="221.7" y="287">PA2</text>
<text x="236.6" y="283.8">41</text>
<text x="236.6" y="286.3">42</text>
<text x="240.8" y="282.7">PA0</text>
<text x="240.8" y="285.3">PA1</text>
<text x="240.8" y="287.8">PA2</text>
<text x="261.2" y="283.4" transform="rotate(-90 261.2 283.4)">AVCC</text>
<text x="265.5" y="285.3">PD0</text>
<text x="265.5" y="287.8">PD1</text>
<text x="272" y="284">20</text>
<text x="272" y="286.5">21</text>
<text x="284.7" y="284.5">PD0</text>
<text x="284.7" y="287">PD1</text>
<text x="353.1" y="285.8">HEADER-2X1</text>
<text x="118.9" y="291.2">RESET</text>
<text x="221.7" y="289.6">PA3</text>
<text x="221.7" y="292.1">PA4</text>
<text x="236.6" y="288.9">43</text>
<text x="236.6" y="291.4">44</text>
<text x="240.8" y="290.4">PA3</text>
<text x="240.8" y="292.9">PA4</text>
<text x="252.7" y="292.1">U1</text>
<text x="265.5" y="290.4">PD2</text>
<text x="265.5" y="292.9">PD3</text>
<text x="272" y="289.1">22</text>
<text x="272" y="291.6">23</text>
<text x="284.7" y="289.6">PD2</text>
<text x="284.7" y="292.1">PD3</text>
<text x="145.4" y="295.5" transform="rotate(-90 145.4 295.5)">SWITCH_BUTTON</text>
<text x="221.7" y="294.6">PA5</text>
<text x="221.7" y="297.2">PA6</text>
<text x="221.7" y="299.7">PA7</text>
<text x="237.2" y="294.1">1</text>
<text x="237.2" y="296.7">2</text>
<text x="237.2" y="299.2">3</text>
<text x="240.8" y="295.4">PA5</text>
<text x="240.8" y="298">PA6</text>
<text x="265.5" y="295.4">PD4</text>
<text x="265.5" y="298">PD5</text>
<text x="272" y="294.1">24</text>
<text x="272" y="296.7">25</text>
<text x="272" y="299.2">26</text>
<text x="284.7" y="294.6">PD4</text>
<text x="284.7" y="297.2">PD5</text>
<text x="284.7" y="299.7">D-</text>
<text x="374.9" y="300">PA0</text>
<text x="388.3" y="299.7">1</text>
<text x="392.1" y="296.7">J8</text>
<text x="107" y="305.2">C4</text>
<text x="221.7" y="304.8">PB0</text>
<text x="237.2" y="304.3">4</text>
<text x="240.8" y="300.5">PA7</text>
<text x="240.8" y="305.6">PB0</text>
<text x="261.3" y="303.1">PD7/D+</text>
<text x="262.1" y="300.5">PD6/D-</text>
<text x="272" y="301.8">27</text>
<text x="284.7" y="302.3">D+</text>
<text x="374.9" y="302.5">PA1</text>
<text x="374.9" y="305.1">PA2</text>
<text x="388.3" y="302.3">2</text>
<text x="388.3" y="304.8">3</text>
<text x="409" y="304.8">PD0</text>
<text x="422.4" y="304.5">1</text>
<text x="426.1" y="301.2">J9</text>
<text x="451.6" y="305.3">J10</text>
<text x="482.6" y="305.1">J11</text>
<text x="87.6" y="306.4">S1</text>
<text x="107" y="309.6">0.1uF</text>
<text x="221.7" y="307.3">PB1</text>
<text x="221.7" y="309.9">PB2</text>
<text x="237.2" y="306.8">5</text>
<text x="237.2" y="309.4">6</text>
<text x="237.2" y="311.9">7</text>
<text x="240.8" y="308.1">PB1</text>
<text x="240.8" y="310.7">PB2</text>
<text x="265.8" y="308.1">PE0</text>
<text x="265.8" y="310.7">PE1</text>
<text x="272" y="306.8">28</text>
<text x="272" y="309.4">29</text>
<text x="272" y="311.9">32</text>
<text x="284.7" y="307.3">PE0</text>
<text x="284.7" y="309.9">PE1</text>
<text x="342.6" y="309.9">PDI</text>
<text x="355.8" y="309.6">1</text>
<text x="358.9" y="306.6">J17</text>
<text x="374.9" y="307.6">PA3</text>
<text x="374.9" y="310.1">PA4</text>
<text x="388.3" y="307.3">4</text>
<text x="388.3" y="309.9">5</text>
<text x="409" y="307.3">PD1</text>
<text x="409" y="309.9">PD2</text>
<text x="422.4" y="307.1">2</text>
<text x="422.4" y="309.6">3</text>
<text x="435.1" y="308.6">PB0</text>
<text x="435.1" y="311.1">PB1</text>
<text x="448.5" y="308.4">1</text>
<text x="448.5" y="310.9">2</text>
<text x="466.2" y="308.4">PE0</text>
<text x="466.2" y="310.9">PE1</text>
<text x="479.5" y="308.1">1</text>
<text x="479.5" y="310.6">2</text>
<text x="98.2" y="316" transform="rotate(-90 98.2 316)">SWITCH_BUTTON</text>
<text x="221.7" y="312.4">PB3</text>
<text x="240.8" y="313.2">PB3</text>
<text x="265.8" y="313.2">PE2</text>
<text x="265.8" y="315.8">PE3</text>
<text x="272" y="314.5">33</text>
<text x="284.7" y="312.4">RXD/PE2</text>
<text x="284.7" y="315">TXD/PE3</text>
<text x="339.7" y="312.4">RESET</text>
<text x="342.4" y="315">PR0</text>
<text x="342.4" y="317.5">PR1</text>
<text x="355.8" y="312.2">2</text>
<text x="355.8" y="314.7">3</text>
<text x="355.8" y="317.2">4</text>
<text x="374.9" y="312.7">PA5</text>
<text x="374.9" y="315.2">PA6</text>
<text x="374.9" y="317.8">PA7</text>
<text x="388.3" y="312.4">6</text>
<text x="388.3" y="315">7</text>
<text x="388.3" y="317.5">8</text>
<text x="409" y="312.4">PD3</text>
<text x="409" y="315">PD4</text>
<text x="409" y="317.5">PD5</text>
<text x="422.4" y="312.2">4</text>
<text x="422.4" y="314.7">5</text>
<text x="422.4" y="317.2">6</text>
<text x="435.1" y="313.7">PB2</text>
<text x="435.1" y="316.2">PB3</text>
<text x="448.5" y="313.4">3</text>
<text x="448.5" y="316">4</text>
<text x="460.8" y="313.4">RXD/PE2</text>
<text x="460.9" y="316">TXD/PE3</text>
<text x="479.5" y="313.2">3</text>
<text x="479.5" y="315.7">4</text>
<text x="221.7" y="320">PC0</text>
<text x="221.7" y="322.6">PC1</text>
<text x="235.9" y="319.5">10</text>
<text x="235.9" y="322.1">11</text>
<text x="240.8" y="320.8">PC0</text>
<text x="240.8" y="323.4">PC1</text>
<text x="265.9" y="323.4">PDI</text>
<text x="272" y="322.1">34</text>
<text x="284.7" y="322.6">PDI</text>
<text x="354.1" y="322.9">HEADER-4X1</text>
<text x="386.6" y="323.2">HEADER-8X1</text>
<text x="420.6" y="322.9">HEADER-6X1</text>
<text x="446.8" y="321.7">HEADER-4X1</text>
<text x="477.8" y="321.4">HEADER-4X1</text>
<text x="221.7" y="325.1">PC2</text>
<text x="221.7" y="327.7">PC3</text>
<text x="235.9" y="324.6">12</text>
<text x="235.9" y="327.2">13</text>
<text x="235.9" y="329.7">14</text>
<text x="240.8" y="325.9">PC2</text>
<text x="240.8" y="328.5">PC3</text>
<text x="255.5" y="325.9">RST/PDI_CLK</text>
<text x="265.7" y="328.5">PR0</text>
<text x="272" y="324.6">35</text>
<text x="272" y="327.2">36</text>
<text x="272" y="329.7">37</text>
<text x="284.7" y="325.1">RESET</text>
<text x="284.7" y="327.7">PR0</text>
<text x="221.7" y="330.2">PC4</text>
<text x="221.7" y="332.7">PC5</text>
<text x="221.7" y="335.3">PC6</text>
<text x="235.9" y="332.2">15</text>
<text x="235.9" y="334.8">16</text>
<text x="240.8" y="331">PC4</text>
<text x="240.8" y="333.5">PC5</text>
<text x="265.7" y="331">PR1</text>
<text x="284.7" y="330.2">PR1</text>
<text x="221.7" y="337.8">PC7</text>
<text x="235.9" y="337.3">17</text>
<text x="240.8" y="336.1">PC6</text>
<text x="240.8" y="338.6">PC7</text>
<text x="253.5" y="339.6" transform="rotate(-90 253.5 339.6)">GND</text>
<text x="256.1" y="339.6" transform="rotate(-90 256.1 339.6)">GND</text>
<text x="258.6" y="339.6" transform="rotate(-90 258.6 339.6)">GND</text>
<text x="261.2" y="339.6" transform="rotate(-90 261.2 339.6)">GND</text>
<text x="252.2" y="343.2" transform="rotate(-90 252.2 343.2)">8</text>
<text x="254.8" y="344.5" transform="rotate(-90 254.8 344.5)">18</text>
<text x="257.3" y="344.5" transform="rotate(-90 257.3 344.5)">30</text>
<text x="259.8" y="344.5" transform="rotate(-90 259.8 344.5)">38</text>
<text x="270.5" y="343">ATXMEGA32A4U_2</text>
<text x="407.4" y="360.7">COMPANY:</text>
<text x="407.4" y="373.4">TITLE:</text>
<text x="343.9" y="382.3">DRAWN:</text>
<text x="382" y="382.3">DATED:</text>
<text x="343.9" y="392.4">CHECKED:</text>
<text x="382" y="392.4">DATED:</text>
<text x="417.8" y="393.7">CODE:</text>
<text x="442" y="393.7">SIZE:</text>
<text x="478.8" y="393.7">DRAWING NO:</text>
<text x="523.2" y="393.7">REV:</text>
<text x="343.9" y="402.6">QUALITY CONTROL:</text>
<text x="382" y="402.6">DATED:</text>
<text x="343.9" y="412.7">RELEASED:</text>
<text x="382" y="412.7">DATED:</text>
<text x="407.7" y="416.6">SCALE:</text>
<text x="488.9" y="416.6">SHEET:</text>
<text x="500.7" y="416.6">OF</text>
</g>
<g font-size="1.3">
<text x="224.7" y="260.3">C11</text>
<text x="231.8" y="260.3">C2</text>
<text x="238.2" y="260.3">C1</text>
<text x="244" y="260.3">C3</text>
<text x="223.7" y="264.1">0.1uF</text>
<text x="230" y="264.1">0.1uF</text>
<text x="236.4" y="264.1">0.1uF</text>
<text x="242.2" y="264.1">0.1uF</text>
</g>
</svg>
